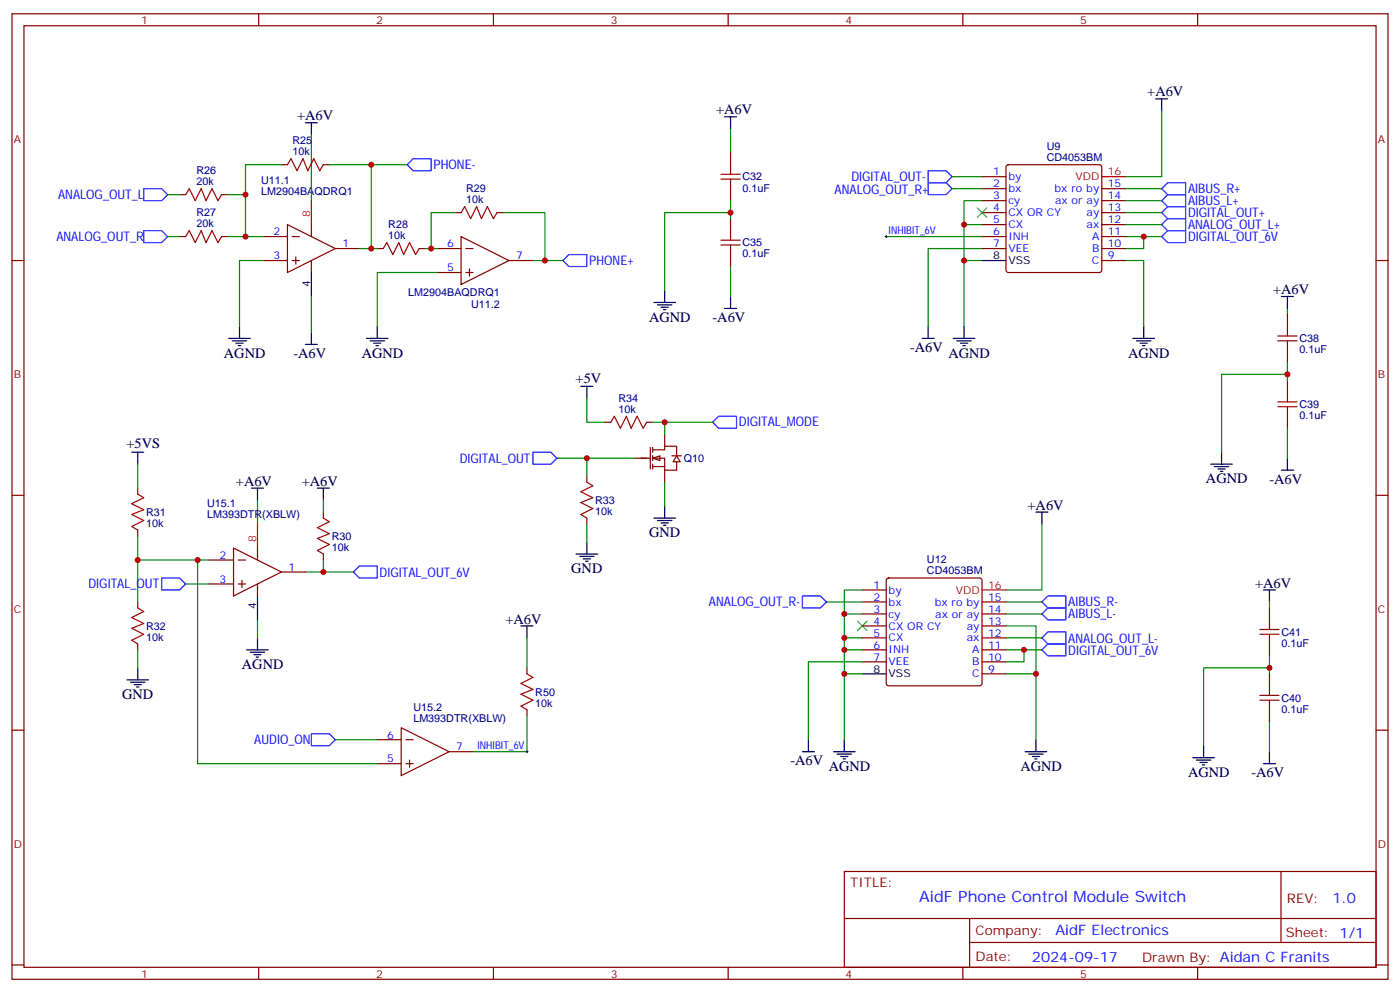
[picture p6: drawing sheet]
<svg xmlns="http://www.w3.org/2000/svg" width="412mm" height="292mm" viewBox="0 0 412 292" stroke-linecap="round" stroke-linejoin="round" font-family="sans-serif">
<g fill="none" stroke="#870000" stroke-width=".35">
<path d="M3.5 4.1h405.4v284.3h-405.4zM7.1 7.6h398.2v277.3h-398.2zM76.2 4.1v3.5M145.3 4.1v3.5M214.5 4.1v3.5M283.6 4.1v3.5M352.8 4.1v3.5M52.9 57.3h1.8M65.3 57.3h1.7M82.9 48.5h1.8M95.2 48.5h1.8M215.2 45v3.5"/>
<path d="M215.2 55.6v3.5M289.3 55.6h7M289.3 59.1h7M289.3 52h7M296.6 48.7l.4-.2h26.8l.5 .2 .3 .5v30.4l-.3 .5-.5 .2h-26.8l-.5-.3-.2-.4v-30.4zM324.6 55.6h7M324.6 59.1h7M3.5 76.7h3.6M52.9 69.7h1.8M65.3 69.7h1.7M77.6 76.7h7.1M77.6 69.7h7.1"/>
<path d="M84.7 66.1l14.1 7.1-14.1 7.1zM86.1 76.7h2.1M86.1 69.7h2.1M87.1 75.7v2.1M91.7 66.1v3.6M91.7 76.7v3.6M98.8 73.2h7M111.1 73.2h1.8M123.5 73.2h1.7M128.8 73.2h7M134.1 62.6h1.7M135.8 69.7l14.1 7-14.1 7.1z"/>
<path d="M137.2 73.2h2.1M138.3 79.2v2.1M146.4 62.6h1.8M149.9 76.7h7.1M215.2 64.4v3.5M215.2 75v3.5M289.3 62.6h7M289.3 66.1h7M289.3 69.7h7M289.3 73.2h7M324.6 76.7h7M324.6 62.6h7"/>
<path d="M324.6 66.1h7M324.6 69.7h7M324.6 73.2h7M405.3 76.7h3.6M128.8 80.3h7M137.2 80.3h2.1M379.2 92.6v3.5M379.2 103.2v3.5M379.2 112v3.5M379.2 122.6v3.5M3.5 145.9h3.6M40.6 143.8v1.7"/>
<path d="M40.6 156.1v1.8M95.2 150.8v1.8M405.3 145.9h3.6M40.6 177.3v1.7M95.2 163.2v1.7M254 177.3h7.1M254 173.7h7.1M261.3 170.4l.5-.2h26.8l.5 .2 .2 .5v30.4l-.3 .5-.4 .2h-26.8l-.5-.3-.2-.4v-30.4zM289.3 177.3h7M373.9 179v3.6M40.6 189.6v1.8M254 180.8h7.1"/>
<path d="M254 184.3h7.1M254 187.9h7.1M254 191.4h7.1M254 194.9h7.1M289.3 180.8h7M289.3 184.3h7M289.3 187.9h7M289.3 191.4h7M289.3 194.9h7M289.3 198.4h7M373.9 189.6v3.5M373.9 198.4v3.6"/>
<path d="M3.5 215h3.6M373.9 209v3.5M405.3 215h3.6M248.7 256.6h156.6v28.3h-156.6zM377.3 256.7v20.8M248.7 270.5h156.5M285.6 277.5h119.6M285.6 270.5v14.1M3.5 284.2h3.6M76.2 284.9v3.5M145.3 284.9v3.5M214.5 284.9v3.5"/>
<path d="M283.6 284.9v3.5M352.8 284.9v3.5M405.3 284.2h3.6"/>
</g>
<g fill="none" stroke="#008700" stroke-width=".35">
<path d="M91.7 39.7v19.4M215.2 37.9v7.1M342.2 32.6v19.4h-10.6M49.4 57.3h3.5M67 57.3h5.3M82.9 48.5h-10.6v21.2h5.3M97 48.5h12.4v24.7h-3.6M109.4 48.5h10.5M215.2 59.1v5.3M280.5 55.6h8.8M280.5 52h8.8M289.3 59.1h-5.3v17.6"/>
<path d="M331.6 55.6h10.6M331.6 59.1h10.6M49.4 69.7h3.5M67 69.7h5.3M77.6 76.7h-7v19.4M109.4 73.2h1.7M125.2 73.2h3.6M134.1 62.6h-7.1v10.6M148.2 62.6h12.3v14.1h-3.5M160.5 76.7h5.3M215.2 62.6h-19.4v22.9M215.2 78.5v8.8"/>
<path d="M284 66.1h5.3M289.3 76.7h-5.3v19.4M289.3 73.2h-15.9v22.9M331.6 76.7h5.3v19.4M331.6 69.7h10.6M331.6 66.1h10.6M331.6 62.6h10.6M336.9 69.7v3.5h-5.3M91.7 87.3v10.6M128.8 80.3h-17.7v15.8M379.2 90.8v1.8M379.2 110.2h-19.4v23"/>
<path d="M379.2 106.7v5.3M40.6 136.7v7.1M379.2 126.1v8.8M40.6 157.9v19.4M75.8 147.3v7M95.2 147.3v3.5M306.9 154.3v19.4h-10.6M40.6 164.9h21.1M54.7 172h7M95.2 164.9v3.6h-5.2M95.2 168.5h8.9M243.4 177.3h10.6"/>
<path d="M254 173.7h-5.3v7.1M296.3 177.3h10.6M373.9 177.3v1.7M40.6 191.4v5.3M75.8 182.6v5.3M248.7 187.9h5.3M254 180.8h-5.3v17.6M254 194.9h-15.9v22.9M254 198.4h-5.3v19.4M296.3 198.4h8.9v19.4M296.3 184.3h8.9v14.1M296.3 187.9h10.6"/>
<path d="M296.3 191.4h10.6M296.3 180.8h10.6M301.6 191.4v3.5h-5.3M373.9 196.7h-19.4v22.9M373.9 193.1v5.3M373.9 212.5v8.9"/>
</g>
<g fill="none" stroke="#00f" stroke-width=".35">
<path d="M42.3 55.6h5.3l1.8 1.7-1.8 1.8h-5.3zM119.9 48.5l1.8-1.8h5.3v3.6h-5.3zM273.4 53.8h5.3l1.8 1.8-1.8 1.7h-5.3zM273.4 50.3h5.3l1.8 1.7-1.8 1.8h-5.3zM342.2 55.6l1.8-1.8h5.2v3.5h-5.2zM342.2 59.1l1.8-1.8h5.2v3.6h-5.2zM42.3 67.9h5.3l1.8 1.8-1.8 1.7h-5.3zM165.8 76.7l1.8-1.7h5.3v3.5h-5.3zM342.2 69.7l1.8-1.8h5.2v3.5h-5.2zM342.2 66.1l1.8-1.7h5.2v3.5h-5.2zM342.2 62.6l1.8-1.7h5.2v3.5h-5.2zM211.7 122.6h5.3v3.5h-5.3l-1.8-1.7z"/>
<path d="M47.6 170.2h5.3l1.8 1.8-1.8 1.7h-5.3zM104.1 168.5l1.7-1.8h5.3v3.5h-5.3zM236.4 175.5h5.3l1.7 1.8-1.7 1.7h-5.3zM306.9 177.3l1.8-1.8h5.3v3.5h-5.3zM306.9 191.4l1.8-1.8h5.3v3.5h-5.3zM306.9 180.8l1.8-1.8h5.3v3.6h-5.3zM306.9 187.9l1.8-1.8h5.3v3.5h-5.3z"/>
</g>
<g fill="none" stroke="#000" stroke-width=".35">
<path d="M90 36.2h3.5M91.7 36.2v3.5M213.4 34.4h3.6M215.2 34.4v3.5M340.4 29.1h3.6M342.2 29.1v3.5M289.3 76.7h7M67.4 99.7h6.3M70.6 96.1v3.6M91.7 80.3v7M91.7 97.9v3.5M107.9 99.7h6.4"/>
<path d="M111.1 96.1v3.6M192.6 89.1h6.4M193.7 89.8h4.2M194.7 90.5h2.1M195.4 91.2h.7M195.8 85.5v3.6M213.4 90.8h3.6M215.2 87.3v3.5M271.6 99.7h3.6M273.4 96.1v3.6M280.8 99.7h6.4M284 96.1v3.6"/>
<path d="M333.7 99.7h6.4M336.9 96.1v3.6M377.5 87.3h3.5M379.2 87.3v3.5M68.4 100.4h4.3M69.5 101.1h2.1M70.2 101.8h.7M90 101.4h3.5M109 100.4h4.2M110.1 101.1h2.1M110.8 101.8h.7M281.9 100.4h4.2"/>
<path d="M282.9 101.1h2.1M283.6 101.8h.7M334.8 100.4h4.2M335.8 101.1h2.2M336.5 101.8h.8M38.8 133.2h3.5M40.6 133.2v3.5M356.7 136.7h6.3M357.7 137.4h4.2M358.8 138.1h2.1M359.5 138.8h.7M359.8 133.2v3.5"/>
<path d="M377.5 138.5h3.5M379.2 134.9v3.6M74.1 143.8h3.5M75.8 143.8v3.5M93.5 143.8h3.5M95.2 143.8v3.5M305.2 150.8h3.5M306.9 150.8v3.5M372.2 173.7h3.5M373.9 173.7v3.6M40.6 196.7v3.5M72.7 191.4h6.3"/>
<path d="M73.7 192.1h4.3M74.8 192.8h2.1M75.5 193.5h.7M75.8 187.9v3.5M254 198.4h7.1M37.4 200.2h6.3M38.5 200.9h4.2M39.5 201.6h2.1M40.2 202.3h.7M238.1 217.8v3.6M248.7 217.8v3.6M305.2 217.8v3.6"/>
<path d="M354.5 219.6v3.5M236.4 221.4h3.5M245.5 221.4h6.4M246.6 222.1h4.2M247.6 222.8h2.2M248.4 223.5h.7M302 221.4h6.3M303 222.1h4.3M304.1 222.8h2.1M304.8 223.5h.7M351.4 223.1h6.3M352.4 223.8h4.3"/>
<path d="M353.5 224.5h2.1M354.2 225.2h.7M372.2 224.9h3.5M373.9 221.4v3.5"/>
</g>
<path d="M91.7 59.1v7M324.6 52h7M289.3 173.7h7" fill="none" stroke="#f00" stroke-width=".35"/>
<g fill="none" stroke="#a10000" stroke-width=".35">
<path d="M54.7 57.3l1-1.7 1.8 3.5 1.8-3.5 1.4 3.5 1.7-3.5 1.8 3.5 1.1-1.8M84.7 48.5l1-1.8 1.8 3.6 1.8-3.6 1.4 3.6 1.7-3.6 1.8 3.6 1-1.8M212.4 51.3h5.6M212.4 52.7h5.6M215.2 48.5v2.8M215.2 52.7v2.9M54.7 69.7l1-1.8 1.8 3.5 1.8-3.5 1.4 3.5 1.7-3.5 1.8 3.5 1.1-1.7M112.9 73.2l1-1.8 1.8 3.6 1.8-3.6 1.4 3.6 1.7-3.6 1.8 3.6 1.1-1.8M135.8 62.6l1.1-1.7 1.7 3.5 1.8-3.5 1.4 3.5 1.8-3.5 1.7 3.5 1.1-1.8M212.4 70.7h5.6M212.4 72.1h5.6M215.2 67.9v2.8"/>
<path d="M215.2 72.1v2.9M376.4 99h5.7M379.2 96.1v2.9M376.4 100.4h5.7M376.4 118.4h5.7M376.4 119.8h5.7M379.2 100.4v2.8M379.2 115.5v2.9M379.2 119.8v2.8M40.6 145.5l1.7 1.1-3.5 1.7 3.5 1.8-3.5 1.4 3.5 1.8-3.5 1.7 1.8 1.1M95.2 152.6l1.8 1-3.5 1.8 3.5 1.8-3.5 1.4 3.5 1.7-3.5 1.8 1.7 1.1M40.6 179l1.7 1.1-3.5 1.8 3.5 1.7-3.5 1.4 3.5 1.8-3.5 1.8 1.8 1"/>
<path d="M371.1 185.4h5.7M371.1 186.8h5.7M373.9 182.6v2.8M373.9 186.8v2.8M371.1 204.8h5.7M371.1 206.2h5.7M373.9 202v2.8M373.9 206.2v2.8"/>
</g>
<path d="M287.9 61.2l2.8 2.8M290.7 61.2l-2.8 2.8M252.6 182.9l2.8 2.8M255.4 182.9l-2.8 2.8" fill="none" stroke="#3c3" stroke-width=".35"/>
<g fill="#fff" stroke="#870000" stroke-width=".35">
<path d="M192.3 134.9l2.1-.7v1.4z"/>
<path d="M199.3 134.2l1.1 1.8h-2.1z"/>
</g>
<g fill="none" stroke="#870000" stroke-width=".35">
<path d="M178.2 124.4h1.7M187 134.9h4.6M190.5 124.4h1.8M191.6 131.8v6.3M192.3 132.5h3.5v-1.1h3.5v2.8M192.3 134.9h3.5v3.6h3.5v-2.5M192.3 137.4h3.5M192.3 131.8v1.4M192.3 134.2v1.4M192.3 136.7v1.4M195.8 127.9v3.5M195.8 138.5v3.5"/>
<path d="M197.9 134.2h2.8M172.9 140.2v1.8M172.9 152.6v1.7M61.7 164.9h7.1M61.7 172h7.1M68.8 161.4l14.1 7.1-14.1 7zM70.2 164.9h2.1M70.2 172h2.1M71.3 170.9v2.1M75.8 161.4v3.5M75.8 172v3.5M82.9 168.5h7.1"/>
<path d="M155.2 196.7v1.7M111.1 217.8h7.1M118.2 214.3l14.1 7.1-14.1 7zM119.6 217.8h2.1M155.2 209v1.8M111.1 224.9h7.1M119.6 224.9h2.1M120.6 223.8v2.2M132.3 221.4h7"/>
</g>
<g fill="none" stroke="#008700" stroke-width=".35">
<path d="M261.1 69.7h28.2M172.9 117.3v7.1h5.3M164 134.9h23M172.9 134.9v5.3M192.3 124.4h3.5M209.9 124.4h-14.1v3.5M172.9 154.3v5.3M195.8 142v7M58.2 164.9v60h52.9M155.2 187.9v8.8M248.7 191.4h5.3M98.8 217.8h12.3"/>
<path d="M155.2 210.8v10.6h-15.9"/>
</g>
<path d="M157 133.2h5.3l1.7 1.7-1.7 1.8h-5.3zM91.7 216.1h5.3l1.8 1.7-1.8 1.8h-5.3z" fill="none" stroke="#00f" stroke-width=".35"/>
<g fill="none" stroke="#000" stroke-width=".35">
<path d="M171.1 113.8h3.5M172.9 113.8v3.5M172.9 159.6v3.6M192.6 152.6h6.4M193.7 153.3h4.2M194.7 154h2.1M195.4 154.7h.7M195.8 149v3.6M75.8 175.5v7.1M169.7 163.2h6.3M170.7 163.9h4.3M171.8 164.6h2.1"/>
<path d="M172.5 165.3h.7M153.5 184.3h3.5M155.2 184.3v3.6"/>
</g>
<path d="M179.9 124.4l1.1-1.8 1.7 3.5 1.8-3.5 1.4 3.5 1.8-3.5 1.7 3.5 1.1-1.7M172.9 142l1.7 1.1-3.5 1.7 3.5 1.8-3.5 1.4 3.5 1.8-3.5 1.7 1.8 1.1M155.2 198.4l1.8 1.1-3.5 1.8 3.5 1.7-3.5 1.4 3.5 1.8-3.5 1.8 1.7 1" fill="none" stroke="#a10000" stroke-width=".35"/>
<path d="M260.7 69.7h.7M261.1 69.3v.7M154.9 221.4h.7M155.2 221v.7" fill="none" stroke="#000" stroke-width=".29"/>
<path d="M75.8 154.3v7.1" fill="none" stroke="#f00" stroke-width=".35"/>
<g fill="#c00">
<circle cx="336.9" cy="69.7" r=".88"/>
<circle cx="72.3" cy="57.3" r=".88"/>
<circle cx="72.3" cy="69.7" r=".88"/>
<circle cx="109.4" cy="73.2" r=".88"/>
<circle cx="127" cy="73.2" r=".88"/>
<circle cx="109.4" cy="48.5" r=".88"/>
<circle cx="160.5" cy="76.7" r=".88"/>
<circle cx="215.2" cy="62.6" r=".88"/>
<circle cx="379.2" cy="110.2" r=".88"/>
<circle cx="284" cy="76.7" r=".88"/>
<circle cx="284" cy="66.1" r=".88"/>
<circle cx="373.9" cy="196.7" r=".88"/>
<circle cx="248.7" cy="187.9" r=".88"/>
<circle cx="248.7" cy="198.4" r=".88"/>
<circle cx="301.6" cy="191.4" r=".88"/>
<circle cx="305.2" cy="198.4" r=".88"/>
<circle cx="248.7" cy="180.8" r=".88"/>
<circle cx="95.3" cy="168.5" r=".88"/>
<circle cx="40.6" cy="164.9" r=".88"/>
<circle cx="172.9" cy="134.9" r=".88"/>
<circle cx="195.8" cy="124.4" r=".88"/>
<circle cx="248.7" cy="191.4" r=".88"/>
<circle cx="58.2" cy="164.9" r=".88"/>
</g>
<text font-size="4.6" fill="#00f" x="270.8" y="265.7">AidF Phone Control Module Switch</text>
<g font-size="4.2">
<text x="338" y="28.4">+A6V</text>
<text x="87.5" y="35.5">+A6V</text>
<text x="211" y="33.7">+A6V</text>
<text x="375" y="86.6">+A6V</text>
<text x="191.2" y="94.7">AGND</text>
<text x="209.9" y="94.8">-A6V</text>
<text x="66" y="105.3">AGND</text>
<text x="86.4" y="105.4">-A6V</text>
<text x="106.5" y="105.3">AGND</text>
<text x="268.1" y="103.6">-A6V</text>
<text x="279.4" y="105.3">AGND</text>
<text x="332.3" y="105.3">AGND</text>
<text x="169.6" y="112.7">+5V</text>
<text x="37.3" y="132.1">+5VS</text>
<text x="69.5" y="143.1">+A6V</text>
<text x="88.9" y="143.1">+A6V</text>
<text x="355.2" y="142.3">AGND</text>
<text x="373.9" y="142.4">-A6V</text>
<text x="302.7" y="150.1">+A6V</text>
<text x="191.2" y="158.2">GND</text>
<text x="168.3" y="168.8">GND</text>
<text x="369.7" y="173">+A6V</text>
<text x="148.9" y="183.6">+A6V</text>
<text x="71.3" y="197">AGND</text>
<text x="36" y="205.8">GND</text>
<text x="232.8" y="225.3">-A6V</text>
<text x="244.1" y="227">AGND</text>
<text x="300.6" y="227">AGND</text>
<text x="350" y="228.8">AGND</text>
<text x="368.6" y="228.9">-A6V</text>
</g>
<g font-size="4.2" fill="#00f">
<text x="392.5" y="265.9">1.0</text>
<text x="310.9" y="275.5">AidF Electronics</text>
<text x="304" y="283.3">2024-09-17</text>
</g>
<g font-size="3.9" fill="#00f">
<text x="127.7" y="49.8">PHONE-</text>
<text x="250.8" y="53.4">DIGITAL_OUT-</text>
<text x="17.1" y="58.6">ANALOG_OUT_L</text>
<text x="245.9" y="57">ANALOG_OUT_R+</text>
<text x="350" y="56.9">AIBUS_R+</text>
<text x="350" y="60.5">AIBUS_L+</text>
<text x="350" y="64">DIGITAL_OUT+</text>
<text x="16.6" y="71">ANALOG_OUT_R</text>
<text x="350" y="67.5">ANALOG_OUT_L+</text>
<text x="350" y="71.1">DIGITAL_OUT_6V</text>
<text x="173.6" y="78">PHONE+</text>
<text x="217.7" y="125.5">DIGITAL_MODE</text>
<text x="135.4" y="136.2">DIGITAL_OUT</text>
<text x="26.1" y="173.3">DIGITAL_OUT</text>
<text x="111.8" y="169.8">DIGITAL_OUT_6V</text>
<text x="208.8" y="178.6">ANALOG_OUT_R-</text>
<text x="314.7" y="178.6">AIBUS_R-</text>
<text x="314.7" y="182.1">AIBUS_L-</text>
<text x="314.7" y="189.2">ANALOG_OUT_L-</text>
<text x="314.7" y="192.8">DIGITAL_OUT_6V</text>
<text x="74.9" y="219.2">AUDIO_ON</text>
</g>
<g font-size="3.9" fill="#800">
<text x="250.5" y="261.2">TITLE:</text>
<text x="379.1" y="265.9">REV:</text>
<text x="287.4" y="275.4">Company:</text>
<text x="378.7" y="276">Sheet: 1/1</text>
<text x="287.4" y="283.1">Date:</text>
<text x="336.4" y="283.2">Drawn By: Aidan C Franits</text>
</g>
<g font-size="3.2" fill="#800">
<text x="41.6" y="7.1">1</text>
<text x="110.8" y="7.1">2</text>
<text x="179.9" y="7.1">3</text>
<text x="249.1" y="7.1">4</text>
<text x="318.2" y="7.1">5</text>
<text x="4.1" y="42.2">A</text>
<text x="405.9" y="42.2">A</text>
<text x="4.1" y="111.3">B</text>
<text x="405.9" y="111.3">B</text>
<text x="4.1" y="180.4">C</text>
<text x="405.9" y="180.4">C</text>
<text x="4.1" y="249.6">D</text>
<text x="405.9" y="249.6">D</text>
<text x="41.6" y="287.9">1</text>
<text x="110.8" y="287.9">2</text>
<text x="179.9" y="287.9">3</text>
<text x="249.1" y="287.9">4</text>
<text x="318.2" y="287.9">5</text>
</g>
<g font-size="3.2" fill="#000080">
<text x="86.1" y="45.7">10k</text>
<text x="86.1" y="42.5">R25</text>
<text x="308.3" y="47.3">CD4053BM</text>
<text x="308.3" y="44.1">U9</text>
<text x="57.9" y="51.3">R26</text>
<text x="218.7" y="53.1">C32</text>
<text x="57.9" y="54.5">20k</text>
<text x="76.9" y="57.3">LM2904BAQDRQ1</text>
<text x="76.9" y="54.2">U11.1</text>
<text x="137.3" y="59.8">10k</text>
<text x="137.3" y="56.6">R29</text>
<text x="218.7" y="56.4">0.1uF</text>
<text x="57.9" y="63.7">R27</text>
<text x="57.9" y="66.9">20k</text>
<text x="114.4" y="70.4">10k</text>
<text x="114.4" y="67.2">R28</text>
<text x="218.7" y="75.8">0.1uF</text>
<text x="218.7" y="72.5">C35</text>
<text x="120.3" y="87.3">LM2904BAQDRQ1</text>
<text x="138.8" y="90.6">U11.2</text>
<text x="382.8" y="100.8">C38</text>
<text x="382.8" y="104">0.1uF</text>
<text x="182.2" y="118.3">R34</text>
<text x="182.2" y="121.5">10k</text>
<text x="382.8" y="123.4">0.1uF</text>
<text x="382.8" y="120.2">C39</text>
<text x="201.4" y="136.1">Q10</text>
<text x="61" y="149.4">U15.1</text>
<text x="175.3" y="148.4">R33</text>
<text x="43" y="155.2">10k</text>
<text x="43" y="151.9">R31</text>
<text x="61" y="152.6">LM393DTR(XBLW)</text>
<text x="175.3" y="151.6">10k</text>
<text x="97.7" y="159">R30</text>
<text x="97.7" y="162.2">10k</text>
<text x="273.1" y="165.8">U12</text>
<text x="273.1" y="169">CD4053BM</text>
<text x="43" y="185.4">R32</text>
<text x="43" y="188.7">10k</text>
<text x="377.5" y="190.5">0.1uF</text>
<text x="377.5" y="187.2">C41</text>
<text x="121.8" y="209.4">U15.2</text>
<text x="157.7" y="208.1">10k</text>
<text x="157.7" y="204.8">R50</text>
<text x="377.5" y="209.9">0.1uF</text>
<text x="377.5" y="206.6">C40</text>
<text x="121.8" y="212.7">LM393DTR(XBLW)</text>
</g>
<g font-size="3.2" fill="#00f">
<text x="292.6" y="51.7">1</text>
<text x="297" y="53.1">by</text>
<text x="292.6" y="58.7">3</text>
<text x="292.6" y="55.2">2</text>
<text x="297" y="56.6">bx</text>
<text x="310.6" y="56.6">bx ro by</text>
<text x="326.3" y="55.2">15</text>
<text x="326.3" y="58.7">14</text>
<text x="292.6" y="65.8">5</text>
<text x="292.6" y="62.3">4</text>
<text x="297" y="63.7">CX OR CY</text>
<text x="297" y="60.1">cy</text>
<text x="310.8" y="60.1">ax or ay</text>
<text x="320.1" y="63.7">ay</text>
<text x="326.3" y="62.3">13</text>
<text x="326.3" y="65.8">12</text>
<text x="80.5" y="69.3">2</text>
<text x="261.8" y="68.8">INHIBIT_6V</text>
<text x="292.6" y="69.3">6</text>
<text x="297" y="70.7">INH</text>
<text x="297" y="67.2">CX</text>
<text x="320.1" y="67.2">ax</text>
<text x="321.7" y="70.7">A</text>
<text x="326.3" y="69.3">11</text>
<text x="80.5" y="76.4">3</text>
<text x="100.9" y="72.8">1</text>
<text x="131.7" y="72.8">6</text>
<text x="152" y="76.4">7</text>
<text x="292.6" y="72.8">7</text>
<text x="297" y="74.3">VEE</text>
<text x="321.6" y="77.8">C</text>
<text x="321.7" y="74.3">B</text>
<text x="326.3" y="72.8">10</text>
<text x="326.3" y="76.4">9</text>
<text x="131.7" y="79.9">5</text>
<text x="64.7" y="164.6">2</text>
<text x="64.7" y="171.6">3</text>
<text x="85" y="168.1">1</text>
<text x="257.3" y="173.4">1</text>
<text x="257.3" y="176.9">2</text>
<text x="261.8" y="178.3">bx</text>
<text x="261.8" y="174.8">by</text>
<text x="275.4" y="178.3">bx ro by</text>
<text x="291" y="176.9">15</text>
<text x="257.3" y="184">4</text>
<text x="257.3" y="180.4">3</text>
<text x="261.8" y="185.4">CX OR CY</text>
<text x="261.8" y="181.9">cy</text>
<text x="275.5" y="181.9">ax or ay</text>
<text x="284.8" y="185.4">ay</text>
<text x="291" y="180.4">14</text>
<text x="291" y="184">13</text>
<text x="257.3" y="191">6</text>
<text x="257.3" y="187.5">5</text>
<text x="261.8" y="188.9">CX</text>
<text x="284.8" y="188.9">ax</text>
<text x="291" y="187.5">12</text>
<text x="291" y="191">11</text>
<text x="257.3" y="194.6">7</text>
<text x="261.8" y="196">VEE</text>
<text x="261.8" y="192.4">INH</text>
<text x="286.4" y="196">B</text>
<text x="286.4" y="192.4">A</text>
<text x="291" y="194.6">10</text>
<text x="286.4" y="199.5">C</text>
<text x="291" y="198.1">9</text>
<text x="114" y="217.5">6</text>
<text x="134.4" y="221">7</text>
<text x="140.6" y="220.5">INHIBIT_6V</text>
<text x="114" y="224.5">5</text>
</g>
<g font-size="3.2" fill="#f00">
<text x="316.8" y="53.1">VDD</text>
<text x="326.3" y="51.7">16</text>
<text x="91.4" y="64" transform="rotate(-90 91.4 64)">8</text>
<text x="75.5" y="159.6" transform="rotate(-90 75.5 159.6)">8</text>
<text x="291" y="173.4">16</text>
<text x="281.5" y="174.8">VDD</text>
</g>
<g font-size="3.2">
<text x="292.6" y="76.4">8</text>
<text x="297" y="77.8">VSS</text>
<text x="91.4" y="84.4" transform="rotate(-90 91.4 84.4)">4</text>
<text x="75.5" y="179.3" transform="rotate(-90 75.5 179.3)">4</text>
<text x="257.3" y="198.1">8</text>
<text x="261.8" y="199.5">VSS</text>
</g>
</svg>
